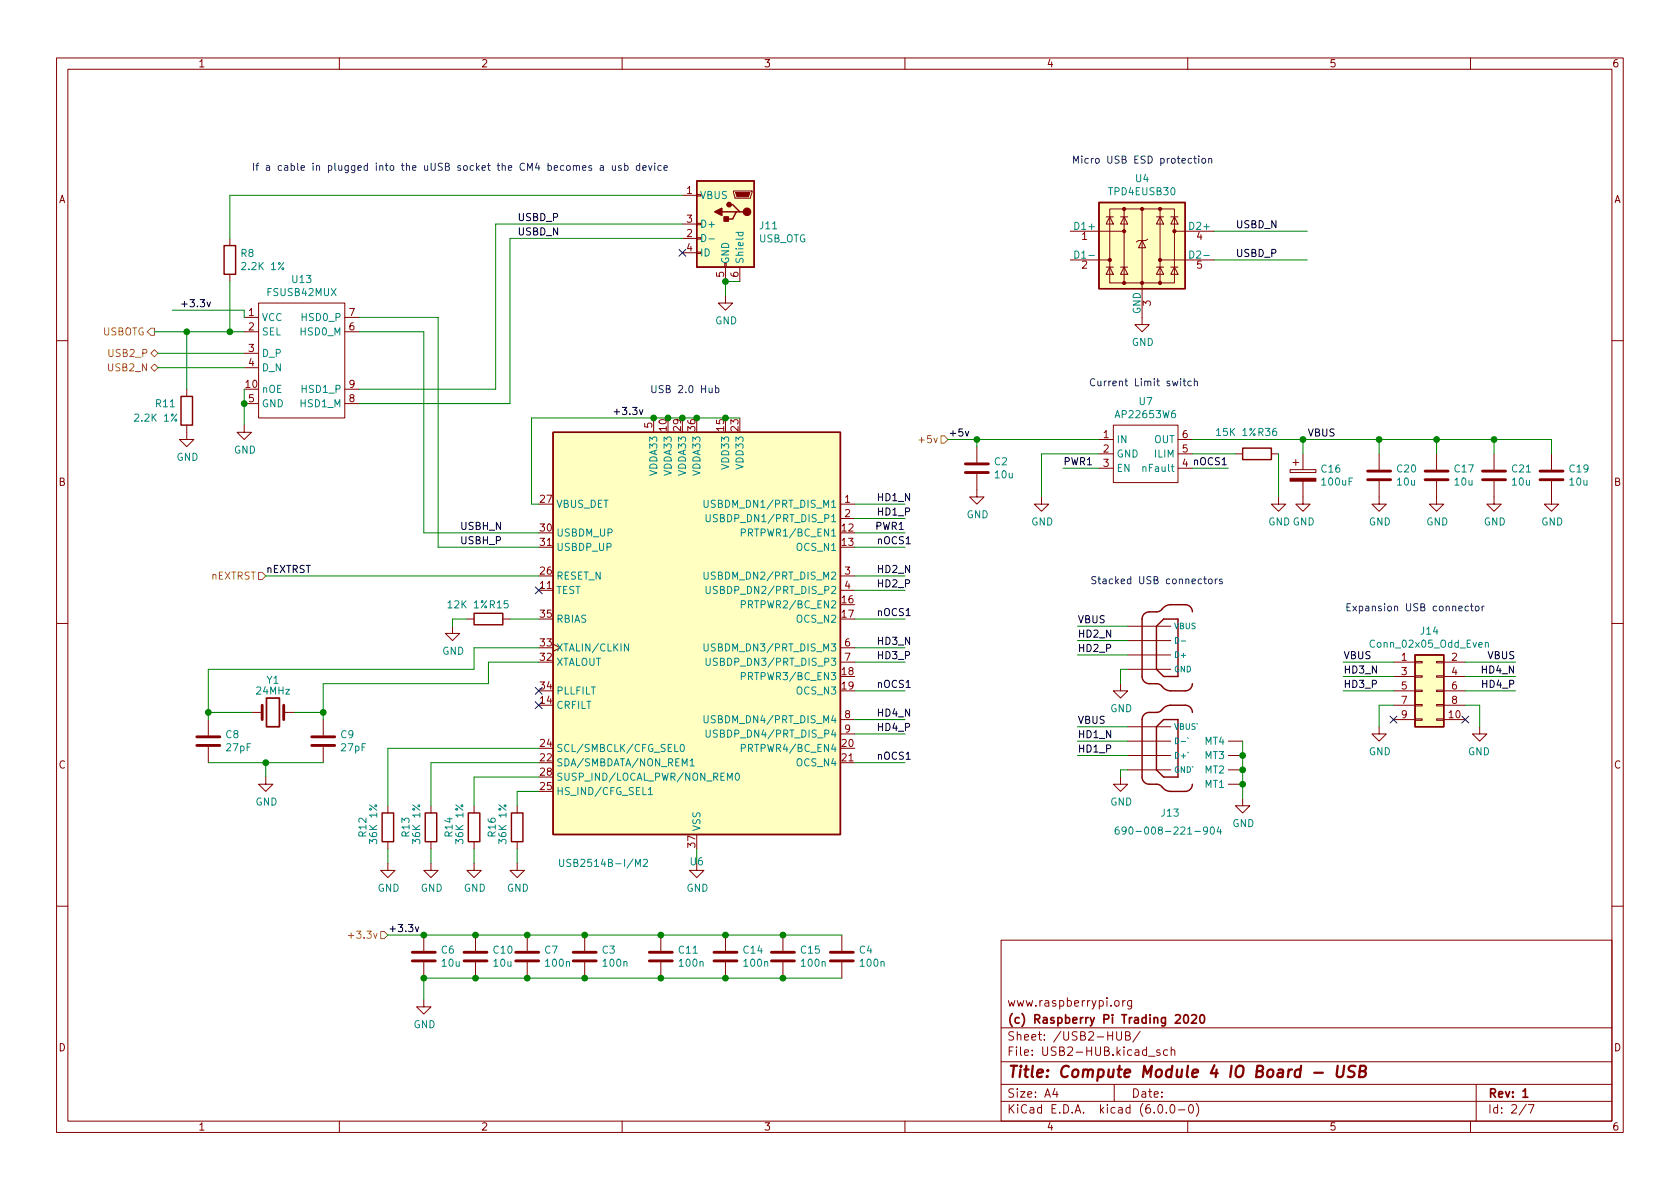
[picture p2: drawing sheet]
<svg xmlns="http://www.w3.org/2000/svg" width="297mm" height="210mm" viewBox="0 0 297 210" stroke-linecap="round" stroke-linejoin="round" font-family="sans-serif">
<g fill="none" stroke="#840000" stroke-width=".18">
<path d="M10 10.2h277v190.1h-277zM12 12.2h273v186.1h-273zM60 10.2v2M110 10.2v2M160 10.2v2M210 10.2v2M260 10.2v2M120.6 34.5h2.6M120.6 39.6h2.6M123.2 39.5h.8v.2h-.8zM129.7 33.8h3.3v.2l-.3 1h-2.8zM195.6 38.3h1.2"/>
<path d="M196.2 37h11.4v13h-11.4zM196.2 38.3l.6 1.3h-1.2zM198.1 38.3h1.3M198.8 38.3l.6 1.3h-1.3zM198.8 37v13M201.9 37v20.4h1.3l-1.3 1.3-1.2-1.3h1.2M204.5 38.3h1.2M205.1 38.3l.6 1.3h-1.2zM205.1 37v13M207 38.3h1.3M207.6 38.3l.7 1.3h-1.3zM40.6 42.2v1.2"/>
<path d="M40.6 48.5v1.3M43.2 56.1h2.5M43.2 58.7h2.5M45.7 53.6h15.3v20.3h-15.3zM61 56.1h2.5M61 58.7h2.5M120.6 42.2h2.6M120.6 44.7h2.6M123.2 44.6h.8v.2h-.8zM123.2 42h.8v.3h-.8zM128.3 52.3v1.3h1.2l-1.2 1.3-1.3-1.3h1.3M128.3 47.2v2.6"/>
<path d="M130.8 47.2v2.6M189.2 40.9h9.6M189.2 46h7M195.6 47.2h1.2M196.2 47.2l.6 1.3h-1.2zM198.1 47.2h1.3M198.8 47.2l.6 1.3h-1.3zM201.9 42.5l.7 1.3h-1.3zM202.9 42.3l-.3 .2h-1.3l-.4 .3M204.5 47.2h1.2M205.1 47.2l.6 1.3h-1.2zM205.1 46h9.5"/>
<path d="M207 47.2h1.3M207.6 47.2l.7 1.3h-1.3zM207.6 40.9h7M10 60.2h2M33 75.2v2.5h1.3l-1.3 1.3-1.3-1.3h1.3M33 68.8v1.3M43.2 75.2v1.2h1.2l-1.2 1.3-1.3-1.3h1.3M43.2 62.5h2.5M43.2 65h2.5M43.2 71.4h2.5M61 71.4h2.5M61 68.8h2.5"/>
<path d="M115.6 73.9v2.5M172.7 79v2.8M194.3 77.7h2.5M196.8 75.2h11.5v10.1h-11.5zM208.3 77.7h2.5M285 60.2h2M95.2 96.8h2.6M148.6 89.1h2.5M148.6 91.7h2.5M172.7 83.8v4.1h1.3l-1.3 1.2-1.3-1.2h1.3M184.1 87.9v1.2h1.3l-1.3 1.3-1.2-1.3h1.2M194.3 80.3h2.5"/>
<path d="M194.3 82.8h2.5M208.3 80.3h2.5M208.3 82.8h2.5M218.4 80.3h1.3M224.8 80.3h1.3M226.1 87.9v1.2h1.2l-1.2 1.3-1.3-1.3h1.3M228.1 83.1h4.6v.5h-4.6zM228.6 81.8h1M229.1 81.3v1M230.4 85.1v4h1.2l-1.2 1.3-1.3-1.3h1.3M230.4 80.3v2.8M243.8 85.1v4h1.3l-1.3 1.3-1.2-1.3h1.2"/>
<path d="M243.8 80.3v2.8M254 85.1v4h1.3l-1.3 1.3-1.3-1.3h1.3M254 80.3v2.8M264.2 85.1v4h1.2l-1.2 1.3-1.3-1.3h1.3M264.2 80.3v2.8M274.3 85.1v4h1.3l-1.3 1.3-1.3-1.3h1.3M274.3 80.3v2.8M10 110.2h2M80 110.7v1.3h1.3l-1.3 1.3-1.3-1.3h1.3M82.5 109.5h1.3M88.9 109.5h1.3M95.2 104.4h2.6"/>
<path d="M148.6 104.4h2.5M148.6 101.8h2.5M148.6 114.5h2.5M148.6 117.1h2.5M199.4 110.7h7.6M199.4 113.3h7.6M199.4 115.8h7.6M199.4 118.4h7.6M246.4 117.1h3.8M246.4 119.6h3.8M250.2 119.5h1.3v.3h-1.3zM250.2 117h1.3v.2h-1.3z"/>
<path d="M254 119.5h1.3v.3h-1.3zM254 117h1.3v.2h-1.3zM255.3 117.1h3.8M255.3 119.6h3.8M285 110.2h2M36.8 127.2v2.8M36.8 132.1v2.8M44.4 126h2M47 137.4v1.3h1.3l-1.3 1.2-1.3-1.2h1.3M50.2 126h1.9M57.1 127.2v2.8M57.1 132.1v2.8"/>
<path d="M148.6 134.9h2.5M148.6 127.2h2.5M148.6 129.8h2.5M198.1 120.9v1.3h1.3l-1.3 1.2-1.3-1.2h1.3M198.1 137.4v1.3h1.3l-1.3 1.2-1.3-1.2h1.3M199.4 128.5h7.6M199.4 131.1h7.6M199.4 133.6h7.6M199.4 136.1h7.6M217.2 131.1h2.5M217.2 133.6h2.5M217.2 136.1h2.5"/>
<path d="M217.2 138.7h2.5M243.8 128.5v1.3h1.3l-1.3 1.3-1.2-1.3h1.2M246.4 127.2h3.8M246.4 122.2h3.8M246.4 124.7h3.8M250.2 127.1h1.3v.3h-1.3zM250.2 124.6h1.3v.2h-1.3zM250.2 122h1.3v.3h-1.3zM254 127.1h1.3v.3h-1.3zM254 124.6h1.3v.2h-1.3zM254 122h1.3v.3h-1.3zM255.3 127.2h3.8"/>
<path d="M255.3 122.2h3.8M255.3 124.7h3.8M261.6 128.5v1.3h-1.3l1.3 1.3 1.3-1.3h-1.3M68.6 152.6v1.3h1.2l-1.2 1.3-1.3-1.3h1.3M68.6 142.5v1.3M68.6 148.8v1.3M76.2 152.6v1.3h1.3l-1.3 1.3-1.3-1.3h1.3M76.2 142.5v1.3M76.2 148.8v1.3M83.8 152.6v1.3h1.3l-1.3 1.3-1.3-1.3h1.3M83.8 142.5v1.3M83.8 148.8v1.3"/>
<path d="M91.4 152.6v1.3h1.3l-1.3 1.3-1.2-1.3h1.2M91.4 142.5v1.3M91.4 148.8v1.3M123.2 152.6v1.3h1.3l-1.3 1.3-1.3-1.3h1.3M219.7 141.2v1.3h1.3l-1.3 1.3-1.3-1.3h1.3M10 160.2h2M74.9 176.8v1.2h1.3l-1.3 1.3-1.2-1.3h1.2M74.9 165.3v2.8M74.9 170.2v2.8M84.1 165.3v2.8M84.1 170.2v2.8M93.2 165.3v2.8"/>
<path d="M93.2 170.2v2.8M103.4 165.3v2.8M103.4 170.2v2.8M116.8 165.3v2.8M116.8 170.2v2.8M128.3 165.3v2.8M128.3 170.2v2.8M138.4 165.3v2.8M138.4 170.2v2.8M148.8 165.3v2.8M148.8 170.2v2.8M177 166.3h108v32h-108z"/>
<path d="M197.2 177l.4-.1 .3 .3v.4l-.3 .3h-.4l-.1-.3v-.4zM198.5 176.9v1M198.9 176.9l-.3 .1-.1 .2M200.1 176.9v1.2l-.3 .3h-.4M200.1 177l-.5-.1-.2 .3v.4l.1 .3h.6M285 160.2h2M60 198.3v2M110 198.3v2M160 198.3v2M177 194.8h108M177 191.8h108M177 187.8h108"/>
<path d="M177 181.8h108M186.5 192.5l-.4 1h1M186.9 193v1M197 191.8v3M197.4 182.4v1.2l.3 .3h.4l.2-.3v-1.2M199 183.1h.5l.2-.1 .1-.3-.2-.2-.6-.1v1.5h.6l.3-.3a.39 .39 0 0 0-.4-.5M201.6 182.4l-1.3 1.9M203.1 186.8h1.1M204.9 195.4l.2-.1a.81 .81 0 0 1 .6 .7 .81 .81 0 0 1-.3 .8h-.2a.81 .81 0 0 1-.6-.6 .81 .81 0 0 1 .3-.8zM205.1 185.7l-.4-.1-.2 .2 .1 .3 .5 .1v.4h-.6M206.2 196.7v.1M206.4 185.7l-.4-.1-.3 .3v.4l.2 .3h.5"/>
<path d="M207.1 195.4l.1-.1a.81 .81 0 0 1 .6 .7 .81 .81 0 0 1-.3 .8h-.1a.81 .81 0 0 1-.6-.6 .81 .81 0 0 1 .3-.8zM207.1 185.8l.2-.2 .3 .1 .1 .9M207.1 185.1v1.5M208.4 196.3h1.1M210 198.3v2M210.4 195.4l.1-.1a.81 .81 0 0 1 .6 .7 .81 .81 0 0 1-.3 .8h-.2a.81 .81 0 0 1-.5-.6 .81 .81 0 0 1 .3-.8zM211.5 195.1a1.72 1.72 0 0 1 0 2.3M260 198.3v2M261 191.8v6.5M269.9 195.3l-1.3 1.9M270.2 195.3h1l-.6 1.5"/>
</g>
<path d="M47.1 123.4h2.3v5.1h-2.3zM207.8 179.6l.6-.2 .2 .2 .1 .3-.9 1h.9M209.4 179.6l.2-.2a.81 .81 0 0 1 .6 .7 .81 .81 0 0 1-.3 .8h-.1a.81 .81 0 0 1-.4-1.3zM210.7 179.6l.6-.2 .2 .2 .1 .3-1 1h1M212.3 179.6l.2-.2a.81 .81 0 0 1 .6 .7 .81 .81 0 0 1-.3 .8h-.2a.81 .81 0 0 1-.3-1.3zM269.3 193l.4-.5v1.5M269.3 194h.8" fill="none" stroke="#840000" stroke-width=".3"/>
<path d="M232.4 189.7h1.5M236.5 188.5l-.2 1.6 .2 .3a.66 .66 0 0 0 1-.3l.2-1.6M239.7 188.6a.85 .85 0 0 0-1.1 .1 .45 .45 0 0 0 .2 .7l.4 .1a.49 .49 0 0 1 .3 .5 .49 .49 0 0 1-.5 .5l-.7-.1M240.4 189.4l.9-.1a.46 .46 0 0 0 .2-.4 .46 .46 0 0 0-.3-.4h-.7l-.2 2h.7a.53 .53 0 0 0 .5-.5 .53 .53 0 0 0-.4-.6" fill="none" stroke="#840000" stroke-width=".4"/>
<g fill="none" stroke="#840000" stroke-width=".51">
<path d="M170.7 83.6h4.1M170.7 82h4.1M241.8 84.8h4.1M241.8 83.3h4.1M252 84.8h4M252 83.3h4M262.1 84.8h4.1M262.1 83.3h4.1M272.3 84.8h4.1M272.3 83.3h4.1M34.8 131.8h4.1M34.8 130.3h4.1"/>
<path d="M46.4 124.7v2.5M50.2 124.7v2.5M55.1 131.8h4.1M55.1 130.3h4.1M72.9 169.9h4.1M72.9 168.4h4.1M82 169.9h4.1M82 168.4h4.1M91.2 169.9h4M91.2 168.4h4M101.3 169.9h4.1M101.3 168.4h4.1"/>
<path d="M114.8 169.9h4.1M114.8 168.4h4.1M126.2 169.9h4.1M126.2 168.4h4.1M136.4 169.9h4.1M136.4 168.4h4.1M146.8 169.9h4.1M146.8 168.4h4.1"/>
</g>
<g fill="none" stroke="#840000" stroke-width=".25">
<path d="M123.2 32h10.1v15.2h-10.1zM127.6 37.5h2.6M128.9 36.2h.6l1.3 1.3h.6M130.8 37.5h-.6l-.7 1.2h-1.2M194.3 35.8h15.2v15.2h-15.2zM39.6 43.4h2.1v5.1h-2.1zM32 70.1h2v5.1h-2zM97.8 76.4h50.8v71.2h-50.8zM219.7 79.2h5.1v2.1h-5.1zM83.8 108.5h5.1v2h-5.1zM205.7 109.5h2.6v10.1h-2.6l-1.2-1.2v-7.7zM210.8 108.2a1.27 1.27 0 0 0-1.3-1.3h-2.5a2.72 2.72 0 0 0-1.9 1.1l-.5 .2h-1.4a1.27 1.27 0 0 0-1.3 1.3v10.1a1.27 1.27 0 0 0 1.3 1.3h1.3l.6 .1a2.76 2.76 0 0 0 1.9 1.2h2.5a1.27 1.27 0 0 0 1.3-1.3"/>
<path d="M250.2 115.8h5.1v12.7h-5.1zM204.5 128.5l1.2-1.3h2.6v10.2h-2.6l-1.2-1.3zM210.8 126a1.27 1.27 0 0 0-1.3-1.3h-2.5a2.72 2.72 0 0 0-1.9 1.1l-.5 .2h-1.4a1.27 1.27 0 0 0-1.3 1.2v10.2a1.27 1.27 0 0 0 1.3 1.3h1.3l.6 .1a2.76 2.76 0 0 0 1.9 1.1h2.5a1.27 1.27 0 0 0 1.3-1.2M67.6 143.8h2v5h-2zM75.2 143.8h2v5h-2zM82.8 143.8h2v5h-2zM90.4 143.8h2.1v5h-2.1z"/>
</g>
<g fill="#ffffc2" stroke="#ffffc2" stroke-width=".18">
<path d="M123.2 32h10.1v15.2h-10.1z"/>
<path d="M97.8 76.4h50.8v71.2h-50.8z"/>
<path d="M250.2 115.8h5.1v12.7h-5.1z"/>
<path d="M194.3 35.8h15.2v15.2h-15.2z"/>
</g>
<g fill="#840000" stroke="#840000" stroke-width=".25">
<path d="M126.4 37.5l1.2-.7v1.3z"/>
<path d="M128 38.3h.8v.8h-.8z"/>
<circle cx="132.1" cy="37.5" r=".63"/>
<circle cx="128.9" cy="36.2" r=".38"/>
</g>
<g fill="#840000" stroke="#840000" stroke-width=".18">
<path d="M130 34h2.6l-.3 .8h-2z"/>
<path d="M228.1 84.6h4.6v.5h-4.6z"/>
<circle cx="196.2" cy="46" r=".28"/>
<circle cx="198.8" cy="50" r=".28"/>
<circle cx="198.8" cy="40.9" r=".28"/>
<circle cx="198.8" cy="37" r=".28"/>
<circle cx="201.9" cy="50" r=".28"/>
<circle cx="201.9" cy="37" r=".28"/>
<circle cx="205.1" cy="50" r=".28"/>
<circle cx="205.1" cy="46" r=".28"/>
<circle cx="205.1" cy="37" r=".28"/>
<circle cx="207.6" cy="40.9" r=".28"/>
</g>
<g fill="none" stroke="#008484" stroke-width=".18">
<path d="M124.1 41.5a.64 .64 0 0 1 .7 .6 .64 .64 0 0 1-.7 .6zM125.3 42.2h1M130.1 41.1h1.3M130.6 41.1l-.1 .4 .3 .2 .5-.1v-.5M124.5 88.5v1l.2 .2h.4l.1-.2v-1M124.8 91v1l.3 .3 .3-.1 .2-.2v-1M131.1 94.2l.6-.1 .1-.1-.1-.3-.6-.2v1.3M111.1 113.9v1.2l-.7-1.2v1.2M124.5 101.2v1l.2 .2h.4l.1-.2v-1M124.5 113.9v1l.2 .2h.4l.1-.2v-1M124.8 103.7v1l.3 .3 .3-.1 .2-.2v-1M124.8 116.4v1l.3 .3 .3-.1 .2-.2v-1"/>
<path d="M131.1 106.9l.6-.1 .1-.1-.1-.3-.6-.2v1.3M131.1 119.6l.6-.1 .1-.1-.1-.3-.6-.2v1.3M207.8 112.7a.51 .51 0 0 1 .6 .5 .51 .51 0 0 1-.6 .5zM208.9 113.4h.7M262.6 113.7l.2-.1 .3 .1 .1 .8M262.6 113.6v.9M114.6 139.6l.4-.3v1.2M119.3 131.6v1.3h.6M120.4 131.8l.2-.2a.68 .68 0 0 1 .4 .7 .68 .68 0 0 1-.4 .6l-.2-.1-.1-.4zM122 134.5l.4-.3v1.2M122 135.4h.7M124.5 126.6v1l.2 .2h.4l.1-.2v-1"/>
<path d="M124.8 129.1v1l.3 .3 .3-.1 .2-.2v-1M128.6 138v-1.3l.4 .9 .5-.9v1.3M130.1 136.8l.2-.1a.68 .68 0 0 1 .4 .6 .68 .68 0 0 1-.4 .7l-.2-.1-.1-.4zM131.1 132.3l.6-.1 .1-.1-.1-.3-.6-.2v1.3M210 130.5l.1 .1M98.9 152v1l.3 .2h.3l.2-.2v-1M113.8 152.1l.4-.1 .3 .3-.8 .9h.8M114.6 140.5h.8M197.8 146.2l-.4 .1a.86 .86 0 0 0 0 1.2l.4-.1 .1-.4-.2-.3h-.3l-.2 .3M199.1 146.8l-.2 .2h-.4l-.1-.2 .1-.5 .4-.1 .1 .2a.84 .84 0 0 1-.3 1.1h-.2M214.1 146.4l.2-.2a.68 .68 0 0 1 .4 .7 .68 .68 0 0 1-.4 .6l-.2-.1-.1-.4zM215.5 146.2l-.3 .9h.8"/>
<path d="M215.8 146.7v.8"/>
</g>
<path d="M26.7 58h.6v1.3h-.6l-.7-.6zM26.7 65l.6-.6 .6 .6-.6 .7zM26.7 62.5l.6-.7 .6 .7-.6 .6zM166.4 77.1h.6l.6 .6-.6 .7h-.6zM45.7 101.2h.7l.6 .6-.6 .7h-.7zM61.6 165.4h1M67.3 164.7h.6l.7 .6-.7 .7h-.6z" fill="none" stroke="#848400" stroke-width=".18"/>
<path d="M36.6 53.4l.3 .9 .3-.9M113.1 72.5l.3 .8 .3-.8M170.7 76.3l.3 .8 .3-.8M73.4 163.9l.3 .8 .3-.8" fill="none" stroke="#000" stroke-width=".18"/>
<g fill="none" stroke="#0000c2" stroke-width=".18">
<path d="M103 29.7l.6-.1v-.3h-.4l-.2 .2 .1 .6h.5M104.6 29.3h-.3l-.2 .2 .1 .1 .4 .2v.3h-.5M106.2 29.3h.4l.1 .8M106.7 29.6h-.4l-.2 .2 .2 .3h.4M108.3 29.3v.8h.3l.2-.1M108.8 29.3v.8M109.8 29.3h-.3l-.1 .2v.1l.4 .2v.3h-.4M110.4 29.3h.4l.3 .2-.2 .6h-.5M110.4 28.9v1.2M113.1 29.3h-.4l-.2 .2 .1 .6h.5M113.1 28.9v1.2M113.7 29.7l.6-.1-.1-.3h-.4l-.1 .2v.6h.5"/>
<path d="M114.7 29.3l.3 .8 .3-.8M115.8 28.9v.1M115.8 29.3v.8M116.9 29.3h-.3l-.3 .2 .1 .6h.5M117.4 29.7l.6-.1-.1-.3h-.3l-.2 .2 .1 .6h.4M189.8 28.9v-1.3l.4 .9 .5-.9v1.3M191.3 27.6v.1M191.3 28v.9M192.4 28.1l-.3-.1-.3 .3 .1 .5h.5M213.7 28.1l.2-.1 .3 .1 .1 .8M115.3 68.2v1l.2 .2h.2l.3-.2v-1M193.6 67.1a.6 .6 0 0 0-.9 .4 .6 .6 0 0 0 .6 .7l.3-.1"/>
<path d="M194.1 67.4l.1 .8h.3l.2-.1M211.2 67.5l.1-.1h.4v.8M211.2 67v1.2M193.8 102h-.5l-.2 .1v.3l.5 .3 .2 .3-.3 .2h-.5M194.1 102.4h.5M194.3 102v1l.3 .2M216.1 102.4h-.3l-.2 .2 .1 .1 .4 .2v.3h-.5M238.2 107.4h.4M238.8 106.8h-.6v1.2h.6M239.2 107.2l.7 .8M239.9 107.2l-.7 .8M262 107.2v.8"/>
<path d="M262.4 107.2l-.4 .2"/>
</g>
<g fill="none" stroke="#008400" stroke-width=".18">
<path d="M120.6 39.6h-33v29.2h-24.1M120.6 34.5h-80v7.7M27.3 58.7h15.9M30.5 54.9h12.7v1.2M33 58.7v10.1M40.6 49.8v8.9M63.5 58.7h11.4v35.5h20.3M63.5 56.1h14v40.7h17.7M120.6 42.2h-30.4v29.2h-26.7M130.8 49.8h-2.5v2.5M214.6 40.9h16.5M214.6 46h16.5"/>
<path d="M27.9 65h15.3M27.9 62.5h15.3M43.2 68.8v6.4M130.8 73.9h-36.8v15.2h1.2M167.6 77.7h26.7M172.7 77.7v1.3M210.8 77.7h63.5v2.6M230.4 77.7v2.6M243.8 77.7v2.6M254 77.7v2.6M264.2 77.7v2.6M151.1 94.2h8.9"/>
<path d="M151.1 96.8h8.9M151.1 89.1h8.9M151.1 91.7h8.9M188 82.8h6.3M194.3 80.3h-10.2v7.6M210.8 82.8h6.4M210.8 80.3h7.6M226.1 80.3v7.6M47 101.8h48.2M82.5 109.5h-2.5v1.2M90.2 109.5h5M95.2 117.1h-8.8v3.8h-29.3v6.3"/>
<path d="M95.2 114.5h-11.4v3.9h-47v8.8M151.1 109.5h8.9M151.1 117.1h8.9M151.1 114.5h8.9M151.1 101.8h8.9M151.1 104.4h8.9M190.5 110.7h8.9M190.5 113.3h8.9M190.5 115.8h8.9M199.4 118.4h-1.3v2.5M237.5 117.1h8.9M237.5 119.6h8.9"/>
<path d="M259.1 117.1h8.9M259.1 119.6h8.9M36.8 134.9h20.3M36.8 126h7.6M47 134.9v2.5M52.1 126h5M95.2 137.4h-11.4v5.1M95.2 134.9h-19v7.6M95.2 132.3h-26.6v10.2M95.2 139.9h-3.8v2.6M151.1 134.9h8.9M151.1 122.2h8.9"/>
<path d="M151.1 129.8h8.9M151.1 127.2h8.9M190.5 128.5h8.9M190.5 131.1h8.9M190.5 133.6h8.9M199.4 136.1h-1.3v1.3M219.7 131.1v10.1M237.5 122.2h8.9M246.4 124.7h-2.6v3.8M259.1 122.2h8.9M259.1 124.7h2.5v3.8M68.6 150.1v2.5"/>
<path d="M76.2 150.1v2.5M83.8 150.1v2.5M91.4 150.1v2.5M123.2 150.1v2.5M68.6 165.3h80.2M148.8 173h-73.9v3.8"/>
</g>
<path d="M120 44.1l1.3 1.2M121.3 44.1l-1.3 1.2M94.6 103.8l1.3 1.2M95.9 103.8l-1.3 1.2M94.6 124.1l1.3 1.2M94.6 121.6l1.3 1.2M95.9 124.1l-1.3 1.2M95.9 121.6l-1.3 1.2M245.8 126.6l1.2 1.3M247 126.6l-1.2 1.3M258.5 126.6l1.2 1.3M259.7 126.6l-1.2 1.3" fill="none" stroke="#000084" stroke-width=".18"/>
<g fill="#008400" stroke="#008400" stroke-width=".18">
<circle cx="115.6" cy="73.9" r=".51"/>
<circle cx="118.1" cy="73.9" r=".51"/>
<circle cx="120.7" cy="73.9" r=".51"/>
<circle cx="123.2" cy="73.9" r=".51"/>
<circle cx="103.4" cy="173" r=".51"/>
<circle cx="116.8" cy="173" r=".51"/>
<circle cx="116.8" cy="165.3" r=".51"/>
<circle cx="128.3" cy="73.9" r=".51"/>
<circle cx="128.3" cy="165.3" r=".51"/>
<circle cx="128.3" cy="49.8" r=".51"/>
<circle cx="128.3" cy="173" r=".51"/>
<circle cx="33" cy="58.7" r=".51"/>
<circle cx="36.8" cy="126" r=".51"/>
<circle cx="43.2" cy="71.4" r=".51"/>
<circle cx="93.2" cy="165.3" r=".51"/>
<circle cx="103.4" cy="165.3" r=".51"/>
<circle cx="93.2" cy="173" r=".51"/>
<circle cx="74.9" cy="165.3" r=".51"/>
<circle cx="74.9" cy="173" r=".51"/>
<circle cx="84.1" cy="173" r=".51"/>
<circle cx="84.1" cy="165.3" r=".51"/>
<circle cx="47" cy="134.9" r=".51"/>
<circle cx="57.2" cy="126" r=".51"/>
<circle cx="40.6" cy="58.7" r=".51"/>
<circle cx="138.4" cy="165.3" r=".51"/>
<circle cx="138.4" cy="173" r=".51"/>
<circle cx="219.7" cy="133.6" r=".51"/>
<circle cx="219.7" cy="136.1" r=".51"/>
<circle cx="219.7" cy="138.7" r=".51"/>
<circle cx="243.8" cy="77.7" r=".51"/>
<circle cx="254" cy="77.7" r=".51"/>
<circle cx="230.4" cy="77.7" r=".51"/>
<circle cx="264.2" cy="77.7" r=".51"/>
<circle cx="172.7" cy="77.7" r=".51"/>
</g>
<text font-size="2.8" fill="#840000" x="178" y="190.6">Title: Compute Module 4 IO Board - USB</text>
<g font-size="2.1" fill="#840000">
<text x="178" y="178">www.raspberrypi.org</text>
<text x="178" y="184">Sheet: /USB2-HUB/</text>
<text x="178" y="181">(c) Raspberry Pi Trading 2020</text>
<text x="178" y="186.7">File: USB2-HUB.kicad_sch</text>
<text x="178" y="196.9">KiCad E.D.A. kicad (6.0.0-0)</text>
<text x="178" y="194.1">Size: A4</text>
<text x="200" y="194.1">Date:</text>
<text x="263" y="194.1">Rev: 1</text>
<text x="263" y="196.9">Id: 2/7</text>
</g>
<g font-size="1.8" fill="#840000">
<text x="35" y="11.9">1</text>
<text x="85" y="11.9">2</text>
<text x="135" y="11.9">3</text>
<text x="185" y="11.9">4</text>
<text x="235" y="11.9">5</text>
<text x="285" y="11.9">6</text>
<text x="10.3" y="35.9">A</text>
<text x="121.4" y="34.3">1</text>
<text x="285.3" y="35.9">A</text>
<text x="121.4" y="41.9">2</text>
<text x="121.4" y="39.4">3</text>
<text x="121.4" y="44.4">4</text>
<text x="191.3" y="42.4">1</text>
<text x="191.3" y="47.5">2</text>
<text x="211.6" y="42.4">4</text>
<text x="211.6" y="47.5">5</text>
<text x="128" y="49" transform="rotate(-90 128 49)">5</text>
<text x="130.6" y="49" transform="rotate(-90 130.6 49)">6</text>
<text x="44" y="55.9">1</text>
<text x="44" y="58.4">2</text>
<text x="61.7" y="58.4">6</text>
<text x="61.7" y="55.9">7</text>
<text x="203.5" y="54.1" transform="rotate(-90 203.5 54.1)">3</text>
<text x="44" y="62.2">3</text>
<text x="44" y="64.8">4</text>
<text x="43.5" y="68.6">10</text>
<text x="44" y="71.1">5</text>
<text x="61.7" y="71.1">8</text>
<text x="61.7" y="68.6">9</text>
<text x="115.3" y="75.7" transform="rotate(-90 115.3 75.7)">5</text>
<text x="117.9" y="76.2" transform="rotate(-90 117.9 76.2)">10</text>
<text x="120.4" y="76.2" transform="rotate(-90 120.4 76.2)">29</text>
<text x="122.9" y="76.2" transform="rotate(-90 122.9 76.2)">36</text>
<text x="128" y="76.2" transform="rotate(-90 128 76.2)">15</text>
<text x="130.6" y="76.2" transform="rotate(-90 130.6 76.2)">23</text>
<text x="195.1" y="77.5">1</text>
<text x="209.1" y="77.5">6</text>
<text x="195.1" y="80">2</text>
<text x="195.1" y="82.5">3</text>
<text x="209.1" y="80">5</text>
<text x="10.3" y="85.9">B</text>
<text x="95.5" y="88.9">27</text>
<text x="149.4" y="88.9">1</text>
<text x="285.3" y="85.9">B</text>
<text x="95.5" y="94">30</text>
<text x="148.9" y="94">12</text>
<text x="149.4" y="91.4">2</text>
<text x="95.5" y="101.6">26</text>
<text x="95.5" y="96.5">31</text>
<text x="148.9" y="96.5">13</text>
<text x="149.4" y="101.6">3</text>
<text x="95.5" y="104.1">11</text>
<text x="148.9" y="106.7">16</text>
<text x="149.4" y="104.1">4</text>
<text x="95.5" y="109.2">35</text>
<text x="148.9" y="109.2">17</text>
<text x="95.5" y="116.8">32</text>
<text x="95.5" y="114.3">33</text>
<text x="148.9" y="119.4">18</text>
<text x="149.4" y="114.3">6</text>
<text x="149.4" y="116.8">7</text>
<text x="247.8" y="116.8">1</text>
<text x="247.8" y="119.4">3</text>
<text x="256.7" y="116.8">2</text>
<text x="256.7" y="119.4">4</text>
<text x="95.5" y="124.5">14</text>
<text x="95.5" y="121.9">34</text>
<text x="148.9" y="121.9">19</text>
<text x="247.8" y="121.9">5</text>
<text x="247.8" y="124.5">7</text>
<text x="256.7" y="121.9">6</text>
<text x="256.7" y="124.5">8</text>
<text x="149.4" y="127">8</text>
<text x="149.4" y="129.5">9</text>
<text x="247.8" y="127">9</text>
<text x="256.2" y="127">10</text>
<text x="10.3" y="135.9">C</text>
<text x="95.5" y="134.6">22</text>
<text x="95.5" y="132.1">24</text>
<text x="95.5" y="137.2">28</text>
<text x="148.9" y="132.1">20</text>
<text x="148.9" y="134.6">21</text>
<text x="285.3" y="135.9">C</text>
<text x="95.5" y="139.7">25</text>
<text x="122.9" y="149.8" transform="rotate(-90 122.9 149.8)">37</text>
<text x="10.3" y="185.9">D</text>
<text x="285.3" y="185.9">D</text>
<text x="35" y="199.9">1</text>
<text x="85" y="199.9">2</text>
<text x="135" y="199.9">3</text>
<text x="185" y="199.9">4</text>
<text x="235" y="199.9">5</text>
<text x="285" y="199.9">6</text>
</g>
<g font-size="1.8" fill="#0000c2">
<text x="192.4" y="28.9">Micro USB ESD protection</text>
<text x="44.4" y="30.2">If a cable in plugged into the uUSB socket the CM4 becomes a usb device</text>
<text x="116.8" y="69.5">USB 2.0 Hub</text>
<text x="195" y="68.3">Current Limit switch</text>
<text x="195.4" y="103.3">Stacked USB connectors</text>
<text x="240.4" y="108.1">Expansion USB connector</text>
</g>
<g font-size="1.8" fill="#008484">
<text x="123.7" y="35.2">VBUS</text>
<text x="196.2" y="34.5">TPD4EUSB30</text>
<text x="200.8" y="32.2">U4</text>
<text x="123.7" y="40.3">D+</text>
<text x="134.4" y="40.5">J11</text>
<text x="190.1" y="40.6">D1+</text>
<text x="210.4" y="40.6">D2+</text>
<text x="42.6" y="45.4">R8</text>
<text x="43.1" y="47.7">2.2K 1%</text>
<text x="123.7" y="45.3">ID</text>
<text x="128.9" y="46.7" transform="rotate(-90 128.9 46.7)">GND</text>
<text x="131.4" y="46.7" transform="rotate(-90 131.4 46.7)">Shield</text>
<text x="134.1" y="42.8">USB_OTG</text>
<text x="190.3" y="45.7">D1-</text>
<text x="210.7" y="45.7">D2-</text>
<text x="47.4" y="52.3">FSUSB42MUX</text>
<text x="51.7" y="50">U13</text>
<text x="46.2" y="56.8">VCC</text>
<text x="46.2" y="59.3">SEL</text>
<text x="53.3" y="59.3">HSD0_M</text>
<text x="53.6" y="56.8">HSD0_P</text>
<text x="126.4" y="57.3">GND</text>
<text x="201.7" y="55.6" transform="rotate(-90 201.7 55.6)">GND</text>
<text x="46.2" y="63.1">D_P</text>
<text x="46.2" y="65.7">D_N</text>
<text x="200.1" y="61.2">GND</text>
<text x="46.2" y="69.5">nOE</text>
<text x="53.6" y="69.5">HSD1_P</text>
<text x="201.4" y="71.6">U7</text>
<text x="24.1" y="74.5">2.2K 1%</text>
<text x="27.6" y="72">R11</text>
<text x="46.2" y="72">GND</text>
<text x="53.3" y="72">HSD1_M</text>
<text x="197.6" y="73.9">AP22653W6</text>
<text x="215.4" y="77.1">15K 1% R36</text>
<text x="31.2" y="81.5">GND</text>
<text x="41.3" y="80.2">GND</text>
<text x="116.2" y="83.9" transform="rotate(-90 116.2 83.9)">VDDA33</text>
<text x="118.7" y="83.9" transform="rotate(-90 118.7 83.9)">VDDA33</text>
<text x="121.3" y="83.9" transform="rotate(-90 121.3 83.9)">VDDA33</text>
<text x="123.8" y="83.9" transform="rotate(-90 123.8 83.9)">VDDA33</text>
<text x="128.9" y="82.7" transform="rotate(-90 128.9 82.7)">VDD33</text>
<text x="131.4" y="82.7" transform="rotate(-90 131.4 82.7)">VDD33</text>
<text x="175.8" y="82.3">C2</text>
<text x="197.4" y="78.4">IN</text>
<text x="197.4" y="80.9">GND</text>
<text x="197.4" y="83.4">EN</text>
<text x="202.5" y="83.4">nFault</text>
<text x="204" y="78.4">OUT</text>
<text x="204.2" y="80.9">ILIM</text>
<text x="233.7" y="83.6">C16</text>
<text x="247.1" y="83.5">C20</text>
<text x="257.2" y="83.5">C17</text>
<text x="267.4" y="83.5">C21</text>
<text x="277.5" y="83.5">C19</text>
<text x="98.3" y="89.8">VBUS_DET</text>
<text x="125.7" y="89.8">USBDM_DN1/PRT_DIS_M1</text>
<text x="176" y="84.6">10u</text>
<text x="233.8" y="85.8">100uF</text>
<text x="247.1" y="85.8">10u</text>
<text x="257.3" y="85.8">10u</text>
<text x="267.4" y="85.8">10u</text>
<text x="277.6" y="85.8">10u</text>
<text x="98.3" y="94.9">USBDM_UP</text>
<text x="126.3" y="92.3">USBDP_DN1/PRT_DIS_P1</text>
<text x="132" y="94.9">PRTPWR1/BC_EN1</text>
<text x="170.9" y="91.6">GND</text>
<text x="182.3" y="92.9">GND</text>
<text x="224.2" y="92.9">GND GND</text>
<text x="242" y="92.9">GND</text>
<text x="252.2" y="92.9">GND</text>
<text x="262.3" y="92.9">GND</text>
<text x="272.5" y="92.9">GND</text>
<text x="98.3" y="97.4">USBDP_UP</text>
<text x="141" y="97.4">OCS_N1</text>
<text x="79.5" y="107.6">12K 1% R15</text>
<text x="98.3" y="105">TEST</text>
<text x="98.3" y="102.5">RESET_N</text>
<text x="125.7" y="102.5">USBDM_DN2/PRT_DIS_M2</text>
<text x="126.3" y="105">USBDP_DN2/PRT_DIS_P2</text>
<text x="132" y="107.6">PRTPWR2/BC_EN2</text>
<text x="98.3" y="110.1">RBIAS</text>
<text x="141" y="110.1">OCS_N2</text>
<text x="251.3" y="112.2">J14</text>
<text x="78.2" y="115.8">GND</text>
<text x="98.3" y="117.7">XTALOUT</text>
<text x="98.3" y="115.2">XTALIN/CLKIN</text>
<text x="125.7" y="115.2">USBDM_DN3/PRT_DIS_M3</text>
<text x="126.3" y="117.7">USBDP_DN3/PRT_DIS_P3</text>
<text x="242.7" y="114.5">Conn_02x05_Odd_Even</text>
<text x="45.5" y="122.8">24MHz</text>
<text x="47.2" y="120.9">Y1</text>
<text x="98.3" y="125.3">CRFILT</text>
<text x="98.3" y="122.8">PLLFILT</text>
<text x="132" y="120.3">PRTPWR3/BC_EN3</text>
<text x="141" y="122.8">OCS_N3</text>
<text x="196.3" y="125.9">GND</text>
<text x="39.9" y="130.5">C8</text>
<text x="60.3" y="130.5">C9</text>
<text x="125.7" y="127.9">USBDM_DN4/PRT_DIS_M4</text>
<text x="126.3" y="130.4">USBDP_DN4/PRT_DIS_P4</text>
<text x="213.1" y="131.7">MT4</text>
<text x="40.1" y="132.8">27pF</text>
<text x="60.4" y="132.8">27pF</text>
<text x="98.3" y="135.5">SDA/SMBDATA/NON_REM1</text>
<text x="98.3" y="133">SCL/SMBCLK/CFG_SEL0</text>
<text x="132" y="133">PRTPWR4/BC_EN4</text>
<text x="141" y="135.5">OCS_N4</text>
<text x="213.1" y="136.8">MT2</text>
<text x="213.1" y="134.2">MT3</text>
<text x="242" y="133.5">GND</text>
<text x="259.5" y="133.5">GND</text>
<text x="45.2" y="142.4">GND</text>
<text x="98.3" y="140.6">HS_IND/CFG_SEL1</text>
<text x="98.3" y="138">SUSP_IND/LOCAL_PWR/NON_REM0</text>
<text x="196.3" y="142.4">GND</text>
<text x="213.1" y="139.3">MT1</text>
<text x="64.8" y="147.9" transform="rotate(-90 64.8 147.9)">R12</text>
<text x="66.7" y="148.9" transform="rotate(-90 66.7 148.9)">36K 1%</text>
<text x="72.4" y="147.9" transform="rotate(-90 72.4 147.9)">R13</text>
<text x="74.3" y="148.9" transform="rotate(-90 74.3 148.9)">36K 1%</text>
<text x="80" y="147.9" transform="rotate(-90 80 147.9)">R14</text>
<text x="81.9" y="148.9" transform="rotate(-90 81.9 148.9)">36K 1%</text>
<text x="87.6" y="147.9" transform="rotate(-90 87.6 147.9)">R16</text>
<text x="89.5" y="148.9" transform="rotate(-90 89.5 148.9)">36K 1%</text>
<text x="123.8" y="147.1" transform="rotate(-90 123.8 147.1)">VSS</text>
<text x="199.8" y="147.6">690-008-221-904</text>
<text x="205.4" y="144.4">J13</text>
<text x="217.9" y="146.2">GND</text>
<text x="100.2" y="153.3">USB2514B-I/M2</text>
<text x="122.1" y="153">U6</text>
<text x="66.7" y="157.7">GND</text>
<text x="74.4" y="157.7">GND</text>
<text x="82" y="157.7">GND</text>
<text x="89.6" y="157.7">GND</text>
<text x="121.4" y="157.7">GND</text>
<text x="78" y="168.6">C6</text>
<text x="78.2" y="170.9">10u</text>
<text x="87.3" y="168.6">C10</text>
<text x="87.3" y="170.9">10u</text>
<text x="96.3" y="168.6">C7</text>
<text x="96.6" y="170.9">100n</text>
<text x="106.5" y="168.6">C3</text>
<text x="106.8" y="170.9">100n</text>
<text x="120.1" y="168.6">C11</text>
<text x="120.2" y="170.9">100n</text>
<text x="131.5" y="168.6">C14</text>
<text x="131.6" y="170.9">100n</text>
<text x="141.7" y="168.6">C15</text>
<text x="141.8" y="170.9">100n</text>
<text x="152" y="168.6">C4</text>
<text x="152.2" y="170.9">100n</text>
<text x="73.1" y="181.8">GND</text>
</g>
<g font-size="1.8">
<text x="91.4" y="39.1">USBD_P</text>
<text x="91.4" y="41.6">USBD_N</text>
<text x="218.4" y="40.3">USBD_N</text>
<text x="218.4" y="45.4">USBD_P</text>
<text x="31.7" y="54.3">+3.3v</text>
<text x="108.2" y="73.4">+3.3v</text>
<text x="167.6" y="77.2">+5v</text>
<text x="231.1" y="77.2">VBUS</text>
<text x="188" y="82.3">PWR1</text>
<text x="209.1" y="82.5">4 nOCS1</text>
<text x="154.9" y="88.6">HD1_N</text>
<text x="81.3" y="93.7">USBH_N</text>
<text x="154.9" y="93.7">PWR1</text>
<text x="154.9" y="91.1">HD1_P</text>
<text x="47" y="101.3">nEXTRST</text>
<text x="81.3" y="96.2">USBH_P</text>
<text x="154.9" y="101.3">HD2_N</text>
<text x="154.9" y="96.2">nOCS1</text>
<text x="154.9" y="103.8">HD2_P</text>
<text x="154.9" y="108.9">nOCS1</text>
<text x="190.5" y="110.2">VBUS</text>
<text x="190.5" y="112.7">HD2_N</text>
<text x="154.9" y="116.5">HD3_P</text>
<text x="154.9" y="114">HD3_N</text>
<text x="190.5" y="115.3">HD2_P</text>
<text x="237.5" y="119.1">HD3_N</text>
<text x="237.5" y="116.5">VBUS</text>
<text x="262.2" y="119.1">HD4_N</text>
<text x="263.1" y="116.5">VBUS</text>
<text x="154.9" y="121.6">nOCS1</text>
<text x="237.5" y="121.6">HD3_P</text>
<text x="262.3" y="121.6">HD4_P</text>
<text x="154.9" y="129.2">HD4_P</text>
<text x="154.9" y="126.7">HD4_N</text>
<text x="190.5" y="130.5">HD1_N</text>
<text x="190.5" y="128">VBUS</text>
<text x="154.9" y="134.3">nOCS1</text>
<text x="190.5" y="133.1">HD1_P</text>
<text x="68.6" y="164.8">+3.3v</text>
</g>
<g font-size="1.8" fill="#848400">
<text x="18.1" y="59.3">USBOTG</text>
<text x="19.3" y="65.7">USB2_N</text>
<text x="19.4" y="63.1">USB2_P</text>
<text x="163" y="78.4">+5v</text>
<text x="37.3" y="102.5">nEXTRST</text>
<text x="62.5" y="166">+3.3v</text>
</g>
<g font-size="1.4" fill="#008484">
<text x="207.5" y="111.2">VBUS</text>
<text x="207.5" y="116.3">D+</text>
<text x="207.5" y="118.9">GND</text>
<text x="207.5" y="129">VBUS`</text>
<text x="207.5" y="131.6">D-`</text>
<text x="207.5" y="134.1">D+`</text>
<text x="207.5" y="136.6">GND`</text>
</g>
</svg>
